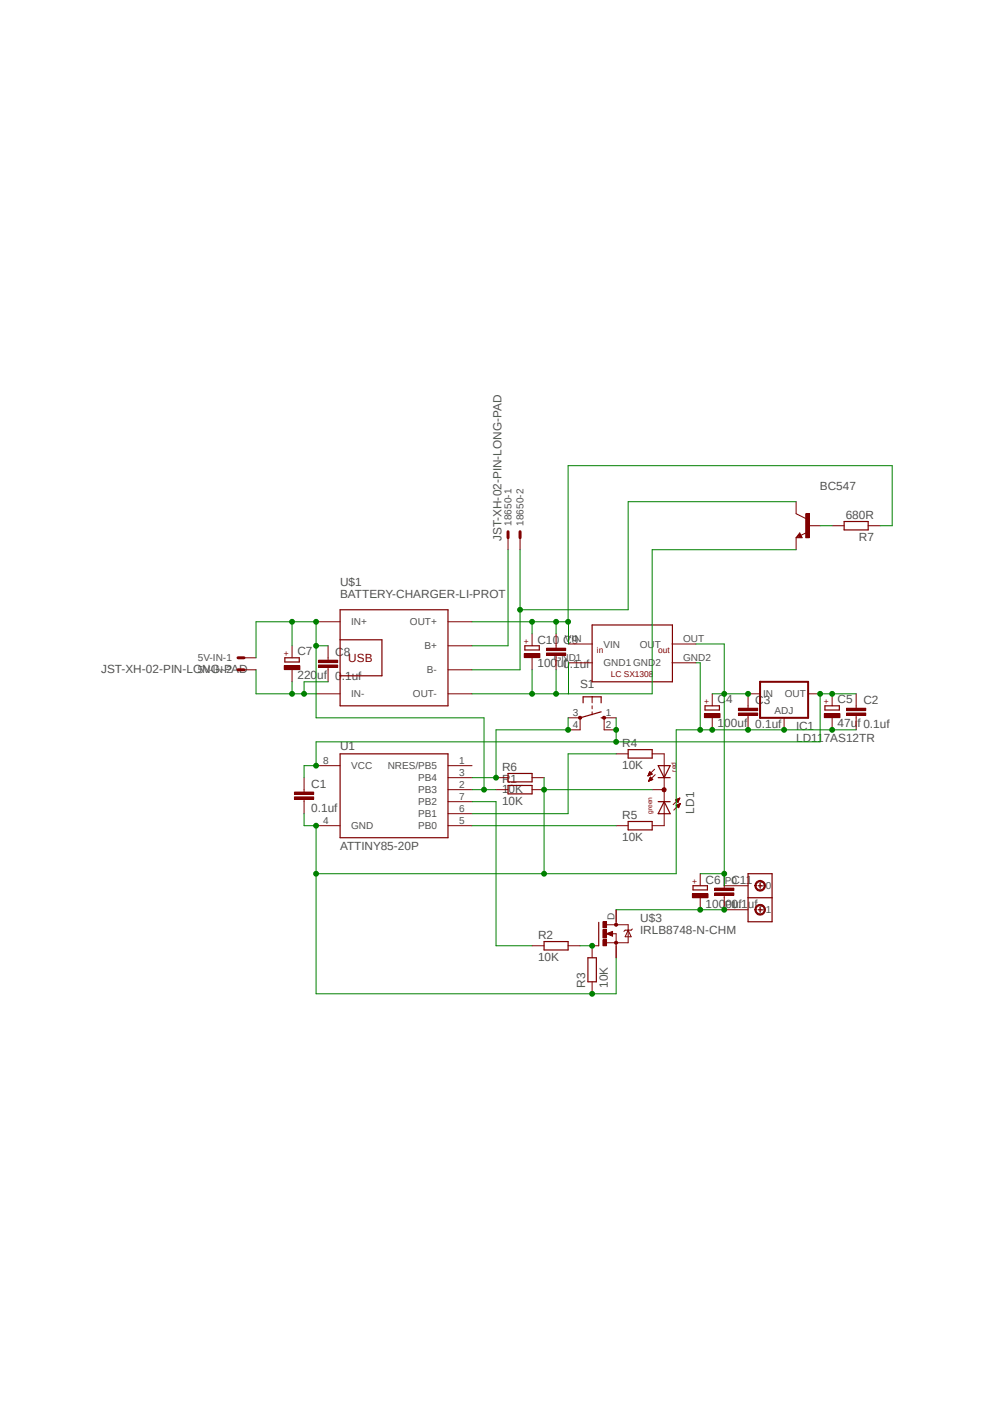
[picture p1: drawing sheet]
<svg xmlns="http://www.w3.org/2000/svg" width="210mm" height="297mm" viewBox="0 0 210 297" stroke-linecap="round" stroke-linejoin="round" font-family="sans-serif">
<path d="M20.3 82.4l170.2 132.2M190.5 82.4l-170.2 132.2" fill="none" stroke="#fff" stroke-width=".21"/>
<g fill="none" stroke="#800000" stroke-width=".21">
<path d="M107.4 113.7v2.6M110 113.7v2.6M51.6 139.1h2.5M66.8 131.5h5.1M94.7 131.5h5.1M94.7 136.6h5.1M120.2 136.2h5.1M142.1 136.2h5.1M51.6 141.7h2.5M66.8 146.8h5.1M94.7 146.8h5.1M94.7 141.7h5.1"/>
<path d="M120.2 140.2h5.1M142.1 140.2h5.1M66.8 174.7h5.1M66.8 162h5.1M94.7 174.7h5.1M94.7 172.1h5.1M94.7 169.6h5.1M94.7 167h5.1M94.7 164.5h5.1M94.7 162h5.1M104.9 167h2.5M112.5 167h2.6"/>
<path d="M128.3 195.6h4.5v3.8h-4.5M128.3 197.5l1.2-.5v1zM129.4 197.5h.9v5.1M130.3 192.4v3.2M132.8 196.8l.7 1.4h-1.3zM133.7 196.5l-.2 .3h-1.3l-.2 .2M125.2 200.1h1.4"/>
</g>
<path d="M71.9 129h22.8v20.3h-22.8zM71.9 135.3h8.9v7.7h-8.9M125.2 132.2h17v12h-17zM71.9 159.5h22.8v17.7h-22.8zM107.4 166.2h5.1v1.7h-5.1zM126.6 195.1v5" fill="none" stroke="#800000" stroke-width=".25"/>
<path d="M107.4 112.5v1.2M110 112.5v1.2M50.3 139.1h1.3M50.3 141.7h1.3" fill="none" stroke="#800000" stroke-width=".63"/>
<path d="M129.4 197.3l-.9 .2 .9 .3v-.3h-.2" fill="none" stroke="#800000" stroke-width=".34"/>
<path d="M130 199.2h.5l.1 .2-.1 .2-.2 .2-.3-.2z" fill-rule="evenodd" fill="#800000"/>
<path d="M130 199.2h.5l.1 .2-.1 .2-.2 .2-.3-.2z" fill="none" stroke="#800000" stroke-width=".21"/>
<path d="M130 195.4h.5l.1 .2-.1 .2-.2 .2-.3-.2z" fill-rule="evenodd" fill="#800000"/>
<path d="M130 195.4h.5l.1 .2-.1 .2-.2 .2-.3-.2z" fill="none" stroke="#800000" stroke-width=".21"/>
<path d="M127.5 198.8h.8v1.3h-.8z" fill-rule="evenodd" fill="#800000"/>
<path d="M127.5 198.8h.8v1.3h-.8z" fill="none" stroke="#800000" stroke-width=".21"/>
<path d="M127.5 195h.8v1.3h-.8z" fill-rule="evenodd" fill="#800000"/>
<path d="M127.5 195h.8v1.3h-.8z" fill="none" stroke="#800000" stroke-width=".21"/>
<path d="M127.5 196.6h.8v1.8h-.8z" fill-rule="evenodd" fill="#800000"/>
<path d="M127.5 196.6h.8v1.8h-.8zM130.3 192.4v2.6M153.2 187.4h5M153.2 192.4h5M112.5 200.1h2.6M120.1 200.1h2.6M125.2 200.1v2.5M125.2 207.7v2.5M130.3 200.1v2.5" fill="none" stroke="#800000" stroke-width=".21"/>
<path d="M115.1 199.2h5v1.8h-5zM158.2 184.8h5.1v10.2h-5.1zM158.2 189.9h5.1M124.3 202.6h1.8v5.1h-1.8z" fill="none" stroke="#800000" stroke-width=".25"/>
<path d="M160 186.6a1.12 1.12 0 0 1 1.7 .2 1.12 1.12 0 0 1-.7 1.6 1.12 1.12 0 0 1-1.4-1h.3a.88 .88 0 0 1 1.3-.8 .88 .88 0 0 1 .1 1.5 .88 .88 0 0 1-1.4-.4v-.3h-.3z" fill-rule="evenodd" fill="#800000"/>
<path d="M160 186.6a1.12 1.12 0 0 1 1.7 .2 1.12 1.12 0 0 1-.7 1.6 1.12 1.12 0 0 1-1.4-1h.3a.88 .88 0 0 1 1.3-.8 .88 .88 0 0 1 .1 1.5 .88 .88 0 0 1-1.4-.4v-.3h-.3z" fill="none" stroke="#800000" stroke-width=".21"/>
<path d="M160 191.6a1.12 1.12 0 0 1 1.7 .3 1.12 1.12 0 0 1-.7 1.6 1.12 1.12 0 0 1-1.4-1.1h.3a.88 .88 0 0 1 1.3-.7 .88 .88 0 0 1 .1 1.5 .88 .88 0 0 1-1.4-.4v-.4h-.3z" fill-rule="evenodd" fill="#800000"/>
<path d="M158.2 146.8h2.5M165.8 151.8v2.6M170.9 146.8h2.5M64.3 167v.6M64.3 169.1v.5M160 191.6a1.12 1.12 0 0 1 1.7 .3 1.12 1.12 0 0 1-.7 1.6 1.12 1.12 0 0 1-1.4-1.1h.3a.88 .88 0 0 1 1.3-.7 .88 .88 0 0 1 .1 1.5 .88 .88 0 0 1-1.4-.4v-.4h-.3z" fill="none" stroke="#800000" stroke-width=".21"/>
<path d="M160.3 187.4h.9M160.3 192.4h.9M160.7 186.9v.9M160.7 192v.9" fill="none" stroke="#800000" stroke-width=".25"/>
<path d="M160.7 144.2h10.2v7.6h-10.2z" fill="none" stroke="#800000" stroke-width=".42"/>
<path d="M62.3 168.6h4v.5h-4z" fill-rule="evenodd" fill="#800000"/>
<path d="M62.3 168.6h4v.5h-4z" fill="none" stroke="#800000" stroke-width=".21"/>
<path d="M62.3 167.6h4v.5h-4z" fill-rule="evenodd" fill="#800000"/>
<path d="M181.1 149.3v.5M181.1 151.3v.5M62.3 167.6h4v.5h-4zM64.3 164.5v2.5M64.3 169.6v2.5" fill="none" stroke="#800000" stroke-width=".21"/>
<path d="M179 150.8h4.1v.5h-4.1z" fill-rule="evenodd" fill="#800000"/>
<path d="M179 150.8h4.1v.5h-4.1z" fill="none" stroke="#800000" stroke-width=".21"/>
<path d="M179 149.8h4.1v.5h-4.1z" fill-rule="evenodd" fill="#800000"/>
<path d="M158.2 149.3v.5M158.2 151.3v.5M179 149.8h4.1v.5h-4.1zM181.1 146.8v2.5M181.1 151.8v2.6" fill="none" stroke="#800000" stroke-width=".21"/>
<path d="M156.2 150.8h4v.5h-4z" fill-rule="evenodd" fill="#800000"/>
<path d="M156.2 150.8h4v.5h-4z" fill="none" stroke="#800000" stroke-width=".21"/>
<path d="M156.2 149.8h4v.5h-4z" fill-rule="evenodd" fill="#800000"/>
<path d="M156.2 149.8h4v.5h-4zM158.2 146.8v2.5M158.2 151.8v2.6" fill="none" stroke="#800000" stroke-width=".21"/>
<path d="M149.1 149.3h3v.9h-3z" fill="none" stroke="#800000" stroke-width=".25"/>
<path d="M149 151h3.3v.8h-3.3z" fill-rule="evenodd" fill="#800000"/>
<path d="M149 151h3.3v.8h-3.3zM150.6 146.8v2.5M150.6 151.8v2.6" fill="none" stroke="#800000" stroke-width=".21"/>
<path d="M174.5 149.3h3v.9h-3z" fill="none" stroke="#800000" stroke-width=".25"/>
<path d="M174.3 151h3.3v.8h-3.3z" fill-rule="evenodd" fill="#800000"/>
<path d="M69.4 139.1v.6M69.4 141.2v.5M174.3 151h3.3v.8h-3.3zM176 146.8v2.5M176 151.8v2.6" fill="none" stroke="#800000" stroke-width=".21"/>
<path d="M67.4 140.7h4v.5h-4z" fill-rule="evenodd" fill="#800000"/>
<path d="M67.4 140.7h4v.5h-4z" fill="none" stroke="#800000" stroke-width=".21"/>
<path d="M67.4 139.7h4v.5h-4z" fill-rule="evenodd" fill="#800000"/>
<path d="M67.4 139.7h4v.5h-4zM69.4 136.6v2.5M117.6 136.6v.5M117.6 138.6v.5M69.4 141.7v2.5" fill="none" stroke="#800000" stroke-width=".21"/>
<path d="M115.6 138.1h4v.5h-4z" fill-rule="evenodd" fill="#800000"/>
<path d="M115.6 138.1h4v.5h-4z" fill="none" stroke="#800000" stroke-width=".21"/>
<path d="M115.6 137.1h4v.5h-4z" fill-rule="evenodd" fill="#800000"/>
<path d="M115.6 137.1h4v.5h-4zM117.6 134.1v2.5M117.6 139.1v2.6" fill="none" stroke="#800000" stroke-width=".21"/>
<path d="M60.2 139.1h3.1v.9h-3.1z" fill="none" stroke="#800000" stroke-width=".25"/>
<path d="M60.1 140.8h3.3v.8h-3.3z" fill-rule="evenodd" fill="#800000"/>
<path d="M61.8 136.6v2.5M60.1 140.8h3.3v.8h-3.3zM61.8 141.7v2.5" fill="none" stroke="#800000" stroke-width=".21"/>
<path d="M111 136.6h3v.9h-3z" fill="none" stroke="#800000" stroke-width=".25"/>
<path d="M110.9 138.3h3.3v.8h-3.3z" fill-rule="evenodd" fill="#800000"/>
<path d="M110.9 138.3h3.3v.8h-3.3zM112.5 134.1v2.5M112.5 139.1v2.6M138.4 162.7l-1.4 1.4M138.6 163.9l-1.4 1.4M140.5 162v10.1M143.8 168.8l-1.4 1.4M143.9 170l-1.4 1.4" fill="none" stroke="#800000" stroke-width=".21"/>
<path d="M139.2 162h2.5l-1.2 2.5zM139.2 164.5h2.5M139.2 169.6h2.5M140.5 169.6l1.2 2.5h-2.5z" fill="none" stroke="#800000" stroke-width=".25"/>
<path d="M140.1 166.8l.4-.2 .3 .2 .1 .2-.1 .4-.3 .1-.4-.1-.1-.4h.5h-.5z" fill-rule="evenodd" fill="#800000"/>
<g fill="none" stroke="#800000" stroke-width=".21">
<path d="M122.7 151.8v2.6M125.2 147.4v1.3M125.2 149.3v.6M125.2 150.6v.6M127.8 151.8v2.6M130.3 159.5h2.5M137.9 159.5h2.6v2.5M104.9 164.5h2.5M112.5 164.5h2.6M130.3 174.7h2.5M137 164.1h.1M137.1 164h.2"/>
<path d="M137.1 164h.4M137.2 163.9h.5M137.2 165.3h.1M137.2 163.7h.7M137.2 163.7h.6M137.2 165.2h.2M137.2 163.6h.5M137.2 165.1h.4M137.3 163.5h.3M137.3 165h.5M137.3 164.9h.7M137.3 163.4h.2"/>
<path d="M137.3 164.8h.7M137.4 163.3h.1M137.4 164.7h.5M137.4 164.6h.4M137.5 164.5h.2M137.5 164.5h.1M137.5 164.4l.5 .5-.8 .4zM137.9 167h2.6M137.9 163.7l-.5-.5-.4 .9M137.9 163.7l-.9 .4M140.1 166.8l.4-.2 .3 .2 .1 .2-.1 .4-.3 .1-.4-.1-.1-.4h.5h-.5zM140.5 172.1v2.6h-2.6"/>
<path d="M142.9 169.2l.9-.4-.4 .9zM142.9 169.2h.7M143 169.2h.6M143 169.4h.5M143 170.3l.9-.3-.4 .9zM143 170.4h.7M143 170.3h.7M143.1 169.5h.4M143.1 170.5h.5M143.2 169.5h.3M143.2 169.1h.4M143.2 170.6h.4"/>
<path d="M143.3 169.6h.1M143.3 170.3h.5M143.3 170.7h.3M143.3 169.7h.1M143.4 169h.3M143.4 170.8h.2M143.5 170.1h.3M143.5 170.9h.1M143.6 168.9h.1M143.7 170.1h.1"/>
</g>
<path d="M123.3 148.7v-1.3h3.8v1.3M127.1 151.8h.7M127.1 150.6l-4.4 1.2M132.8 158.6h5.1v1.8h-5.1zM107.4 163.6h5.1v1.8h-5.1zM132.8 173.8h5.1v1.8h-5.1z" fill="none" stroke="#800000" stroke-width=".25"/>
<path d="M122.4 151.6h.5l.1 .2-.1 .3h-.5z" fill-rule="evenodd" fill="#800000"/>
<path d="M122.4 151.6h.5l.1 .2-.1 .3h-.5z" fill="none" stroke="#800000" stroke-width=".21"/>
<path d="M127.5 151.6h.5l.1 .2-.1 .3h-.5z" fill-rule="evenodd" fill="#800000"/>
<path d="M120.1 151.8h2.6M120.1 154.4h2.6M127.5 151.6h.5l.1 .2-.1 .3h-.5zM127.8 151.8h2.5M127.8 154.4h2.5M153.2 187.4v.5M153.2 189.4v.5" fill="none" stroke="#800000" stroke-width=".21"/>
<path d="M151.1 188.9h4.1v.5h-4.1z" fill-rule="evenodd" fill="#800000"/>
<path d="M151.1 188.9h4.1v.5h-4.1z" fill="none" stroke="#800000" stroke-width=".21"/>
<path d="M151.1 187.9h4.1v.5h-4.1z" fill-rule="evenodd" fill="#800000"/>
<path d="M151.1 187.9h4.1v.5h-4.1zM153.2 184.8v2.6M153.2 189.9v2.5" fill="none" stroke="#800000" stroke-width=".21"/>
<path d="M146.6 187.4h3v.9h-3z" fill="none" stroke="#800000" stroke-width=".25"/>
<path d="M146.4 189.1h3.3v.8h-3.3z" fill-rule="evenodd" fill="#800000"/>
<path d="M168.4 108.7l2 1M169.1 112.7l.5 1h-1.2zM170.6 112.6l-1.2 .6M146.4 189.1h3.3v.8h-3.3zM148.1 184.8v2.6M148.1 189.9v2.5" fill="none" stroke="#800000" stroke-width=".21"/>
<path d="M169.1 113.2l-.1 .3h.4l-.3-.5-.5 .6h.8" fill="none" stroke="#800000" stroke-width=".25"/>
<path d="M170.4 108.7h.8v5h-.8z" fill-rule="evenodd" fill="#800000"/>
<path d="M168.4 106.1v2.6M168.4 113.7v2.6M170.4 108.7h.8v5h-.8zM170.9 111.2h2.5M176 111.2h2.5M183.6 111.2h2.5" fill="none" stroke="#800000" stroke-width=".21"/>
<path d="M178.5 110.3h5.1v1.8h-5.1z" fill="none" stroke="#800000" stroke-width=".25"/>
<path d="M107.4 116.3v20.3h-7.6M66.8 136.6v-5.1h-12.7v7.6" fill="none" stroke="#008000" stroke-width=".21"/>
<circle cx="66.8" cy="131.5" r=".51" fill="#008000"/>
<g fill="none" stroke="#008000" stroke-width=".21">
<path d="M66.8 136.6v15.2h35.6v15.2M99.8 167h5.1"/>
<circle cx="66.8" cy="131.5" r=".51"/>
</g>
<circle cx="102.4" cy="167" r=".51" fill="#008000"/>
<g fill="none" stroke="#008000" stroke-width=".21">
<path d="M61.8 131.5v5.1"/>
<circle cx="102.4" cy="167" r=".51"/>
</g>
<circle cx="61.8" cy="131.5" r=".51" fill="#008000"/>
<g fill="none" stroke="#008000" stroke-width=".21">
<path d="M66.8 136.6h2.6"/>
<circle cx="61.8" cy="131.5" r=".51"/>
</g>
<circle cx="66.8" cy="136.6" r=".51" fill="#008000"/>
<g fill="none" stroke="#008000" stroke-width=".21">
<path d="M54.1 141.7v5.1h12.7M61.8 144.2v2.6"/>
<circle cx="66.8" cy="136.6" r=".51"/>
</g>
<circle cx="61.8" cy="146.8" r=".51" fill="#008000"/>
<g fill="none" stroke="#008000" stroke-width=".21">
<path d="M69.4 144.2h-5.1v2.6"/>
<circle cx="61.8" cy="146.8" r=".51"/>
</g>
<circle cx="64.3" cy="146.8" r=".51" fill="#008000"/>
<g fill="none" stroke="#008000" stroke-width=".21">
<path d="M99.8 131.5h20.4v4.7M112.5 131.5v2.6"/>
<circle cx="64.3" cy="146.8" r=".51"/>
</g>
<circle cx="112.5" cy="131.5" r=".51" fill="#008000"/>
<g fill="none" stroke="#008000" stroke-width=".21">
<path d="M117.6 131.5v2.6"/>
<circle cx="112.5" cy="131.5" r=".51"/>
</g>
<circle cx="117.6" cy="131.5" r=".51" fill="#008000"/>
<g fill="none" stroke="#008000" stroke-width=".21">
<path d="M186.1 111.2h2.6v-12.7h-68.6v33"/>
<circle cx="117.6" cy="131.5" r=".51"/>
</g>
<circle cx="120.1" cy="131.5" r=".51" fill="#008000"/>
<g fill="none" stroke="#008000" stroke-width=".21">
<path d="M122.7 200.1h2.5"/>
<circle cx="120.1" cy="131.5" r=".51"/>
</g>
<circle cx="125.2" cy="200.1" r=".51" fill="#008000"/>
<g fill="none" stroke="#008000" stroke-width=".21">
<path d="M66.8 174.7v10.1h76.2M99.8 169.6h5.1v30.5h7.6M115.1 167v17.8"/>
<circle cx="125.2" cy="200.1" r=".51"/>
</g>
<circle cx="115.1" cy="184.8" r=".51" fill="#008000"/>
<g fill="none" stroke="#008000" stroke-width=".21">
<path d="M64.3 174.7h2.5"/>
<circle cx="115.1" cy="184.8" r=".51"/>
</g>
<circle cx="66.8" cy="174.7" r=".51" fill="#008000"/>
<g fill="none" stroke="#008000" stroke-width=".21">
<path d="M64.3 172.1v2.6M115.1 167h22.8"/>
<circle cx="66.8" cy="174.7" r=".51"/>
</g>
<circle cx="115.1" cy="167" r=".51" fill="#008000"/>
<g fill="none" stroke="#008000" stroke-width=".21">
<path d="M147.2 140.2h.9v14.2M115.1 164.5v2.5"/>
<circle cx="115.1" cy="167" r=".51"/>
</g>
<circle cx="165.8" cy="154.4" r=".51" fill="#008000"/>
<g fill="none" stroke="#008000" stroke-width=".21">
<path d="M176 154.4h5.1"/>
<circle cx="165.8" cy="154.4" r=".51"/>
</g>
<circle cx="176" cy="154.4" r=".51" fill="#008000"/>
<g fill="none" stroke="#008000" stroke-width=".21">
<path d="M158.2 154.4h17.8"/>
<circle cx="176" cy="154.4" r=".51"/>
</g>
<circle cx="158.2" cy="154.4" r=".51" fill="#008000"/>
<g fill="none" stroke="#008000" stroke-width=".21">
<path d="M150.6 154.4h7.6"/>
<circle cx="158.2" cy="154.4" r=".51"/>
</g>
<circle cx="150.6" cy="154.4" r=".51" fill="#008000"/>
<g fill="none" stroke="#008000" stroke-width=".21">
<path d="M150.6 154.4h-7.6v30.4"/>
<circle cx="150.6" cy="154.4" r=".51"/>
</g>
<circle cx="148.1" cy="154.4" r=".51" fill="#008000"/>
<g fill="none" stroke="#008000" stroke-width=".21">
<path d="M130.3 202.6v7.6h-5.1"/>
<circle cx="148.1" cy="154.4" r=".51"/>
</g>
<circle cx="125.2" cy="210.2" r=".51" fill="#008000"/>
<g fill="none" stroke="#008000" stroke-width=".21">
<path d="M66.8 184.8v25.4h58.4"/>
<circle cx="125.2" cy="210.2" r=".51"/>
</g>
<circle cx="66.8" cy="184.8" r=".51" fill="#008000"/>
<g fill="none" stroke="#008000" stroke-width=".21">
<path d="M148.1 192.4h5.1"/>
<circle cx="66.8" cy="184.8" r=".51"/>
</g>
<circle cx="153.2" cy="192.4" r=".51" fill="#008000"/>
<g fill="none" stroke="#008000" stroke-width=".21">
<path d="M130.3 192.4h17.8"/>
<circle cx="153.2" cy="192.4" r=".51"/>
</g>
<circle cx="148.1" cy="192.4" r=".51" fill="#008000"/>
<g fill="none" stroke="#008000" stroke-width=".21">
<path d="M147.2 136.2h6v51.2M153.2 146.8h5"/>
<circle cx="148.1" cy="192.4" r=".51"/>
</g>
<circle cx="153.2" cy="146.8" r=".51" fill="#008000"/>
<circle cx="153.2" cy="146.8" r=".51" fill="none" stroke="#008000" stroke-width=".21"/>
<circle cx="158.2" cy="146.8" r=".51" fill="#008000"/>
<g fill="none" stroke="#008000" stroke-width=".21">
<path d="M150.6 146.8h2.6M148.1 184.8h5.1"/>
<circle cx="158.2" cy="146.8" r=".51"/>
</g>
<circle cx="153.2" cy="184.8" r=".51" fill="#008000"/>
<g fill="none" stroke="#008000" stroke-width=".21">
<path d="M120.1 151.8v2.6h-15.2M130.3 159.5h-10.2v12.6h-20.3M99.8 174.7h30.5"/>
<circle cx="153.2" cy="184.8" r=".51"/>
</g>
<circle cx="120.1" cy="154.4" r=".51" fill="#008000"/>
<g fill="none" stroke="#008000" stroke-width=".21">
<path d="M104.9 154.4v10.1h-5.1"/>
<circle cx="120.1" cy="154.4" r=".51"/>
</g>
<circle cx="104.9" cy="164.5" r=".51" fill="#008000"/>
<g fill="none" stroke="#008000" stroke-width=".21">
<path d="M130.3 151.8v2.6M173.4 146.8v10.1h-106.6v5.1h-2.5v2.5"/>
<circle cx="104.9" cy="164.5" r=".51"/>
</g>
<circle cx="66.8" cy="162" r=".51" fill="#008000"/>
<g fill="none" stroke="#008000" stroke-width=".21">
<path d="M176 146.8h5.1"/>
<circle cx="66.8" cy="162" r=".51"/>
</g>
<circle cx="173.4" cy="146.8" r=".51" fill="#008000"/>
<g fill="none" stroke="#008000" stroke-width=".21">
<path d="M173.4 146.8h2.6"/>
<circle cx="173.4" cy="146.8" r=".51"/>
</g>
<circle cx="176" cy="146.8" r=".51" fill="#008000"/>
<g fill="none" stroke="#008000" stroke-width=".21">
<path d="M130.3 154.4v2.5"/>
<circle cx="176" cy="146.8" r=".51"/>
</g>
<circle cx="130.3" cy="154.4" r=".51" fill="#008000"/>
<circle cx="130.3" cy="154.4" r=".51" fill="none" stroke="#008000" stroke-width=".21"/>
<circle cx="130.3" cy="156.9" r=".51" fill="#008000"/>
<g fill="none" stroke="#008000" stroke-width=".21">
<path d="M110 116.3v25.4h-10.2M168.4 106.1h-35.6v22.9h-22.8"/>
<circle cx="130.3" cy="156.9" r=".51"/>
</g>
<circle cx="110" cy="129" r=".51" fill="#008000"/>
<g fill="none" stroke="#008000" stroke-width=".21">
<path d="M168.4 116.3h-30.5v30.5M112.5 141.7v5.1M120.2 140.2v6.6h-20.4"/>
<circle cx="110" cy="129" r=".51"/>
</g>
<circle cx="112.5" cy="146.8" r=".51" fill="#008000"/>
<g fill="none" stroke="#008000" stroke-width=".21">
<path d="M117.6 141.7v5.1"/>
<circle cx="112.5" cy="146.8" r=".51"/>
</g>
<circle cx="117.6" cy="146.8" r=".51" fill="#008000"/>
<g fill="none" stroke="#008000" stroke-width=".21">
<path d="M173.4 111.2h2.6M120.2 146.8h17.7"/>
<circle cx="117.6" cy="146.8" r=".51"/>
</g>
<g font-size="2.5" fill="#505050">
<text x="173.4" y="103.6">BC547</text>
<text x="178.9" y="109.7">680R</text>
<text x="106" y="114.5" transform="rotate(-90 106 114.5)">JST-XH-02-PIN-LONG-PAD</text>
<text x="181.7" y="114.5">R7</text>
<text x="71.9" y="123.9">U$1</text>
<text x="71.9" y="126.4">BATTERY-CHARGER-LI-PROT</text>
<text x="113.7" y="136.1">C10</text>
<text x="119.1" y="136.2">C9</text>
<text x="21.4" y="142.3">JST-XH-02-PIN-LONG-PAD</text>
<text x="62.9" y="143.7">220uf</text>
<text x="62.9" y="138.6">C7</text>
<text x="70.9" y="143.8">0.1uf</text>
<text x="70.9" y="138.8">C8</text>
<text x="113.7" y="141.2">100uf0.1uf</text>
<text x="122.7" y="145.5">S1</text>
<text x="151.8" y="148.8">C4</text>
<text x="159.7" y="148.9">C3</text>
<text x="177.1" y="148.8">C5</text>
<text x="182.6" y="148.9">C2</text>
<text x="151.8" y="153.9">100uf</text>
<text x="159.7" y="154">0.1uf</text>
<text x="168.4" y="154.4">IC1</text>
<text x="177.1" y="153.9">47uf 0.1uf</text>
<text x="71.9" y="158.7">U1</text>
<text x="131.6" y="157.9">R4</text>
<text x="168.4" y="156.9">LD117AS12TR</text>
<text x="65.8" y="166.7">C1</text>
<text x="106.2" y="167.8">10K</text>
<text x="106.2" y="165.6">R1</text>
<text x="106.2" y="163">R6</text>
<text x="131.6" y="162.7">10K</text>
<text x="65.8" y="171.7">0.1uf</text>
<text x="106.2" y="170.3">10K</text>
<text x="131.6" y="173.2">R5</text>
<text x="146.8" y="172.1" transform="rotate(-90 146.8 172.1)">LD1</text>
<text x="71.9" y="179.7">ATTINY85-20P</text>
<text x="131.6" y="178">10K</text>
<text x="149.2" y="192">1000uf</text>
<text x="149.2" y="186.9">C6</text>
<text x="154.7" y="187">C11</text>
<text x="135.4" y="197.5">IRLB8748-N-CHM</text>
<text x="135.4" y="195">U$3</text>
<text x="154.7" y="192.1">0.1uf</text>
<text x="113.8" y="203.4">10K</text>
<text x="113.8" y="198.6">R2</text>
<text x="123.7" y="209" transform="rotate(-90 123.7 209)">R3</text>
<text x="128.5" y="209" transform="rotate(-90 128.5 209)">10K</text>
</g>
<text font-size="2.5" fill="#800000" x="73.7" y="140">USB</text>
<g font-size="2.1" fill="#505050">
<text x="108.2" y="111.2" transform="rotate(-90 108.2 111.2)">18650-1</text>
<text x="110.7" y="111.2" transform="rotate(-90 110.7 111.2)">18650-2</text>
<text x="74.3" y="132.3">IN+</text>
<text x="86.7" y="132.3">OUT+</text>
<text x="89.8" y="137.4">B+</text>
<text x="119.5" y="135.9">VIN</text>
<text x="127.6" y="137">VIN</text>
<text x="135.3" y="137">OUT</text>
<text x="144.5" y="135.9">OUT</text>
<text x="41.9" y="142.5">5V-IN-2</text>
<text x="41.9" y="139.9">5V-IN-1</text>
<text x="90.3" y="142.5">B-</text>
<text x="117.1" y="139.9">GND1</text>
<text x="127.6" y="141">GND1 GND2</text>
<text x="144.5" y="139.9">GND2</text>
<text x="74.3" y="147.5">IN-</text>
<text x="87.3" y="147.5">OUT-</text>
<text x="161.4" y="147.4">IN</text>
<text x="165.9" y="147.4">OUT</text>
<text x="121.2" y="151.5">3</text>
<text x="121.2" y="154">4</text>
<text x="128.1" y="151.5">1</text>
<text x="128.1" y="154">2</text>
<text x="163.8" y="151.1">ADJ</text>
<text x="68.4" y="161.6">8</text>
<text x="97.1" y="161.6">1</text>
<text x="74.3" y="162.7">VCC</text>
<text x="82" y="162.8">NRES/PB5</text>
<text x="88.4" y="167.8">PB3</text>
<text x="88.4" y="165.3">PB4</text>
<text x="97.1" y="166.7">2</text>
<text x="97.1" y="164.2">3</text>
<text x="88.4" y="172.9">PB1</text>
<text x="88.4" y="170.3">PB2</text>
<text x="97.1" y="171.8">6</text>
<text x="97.1" y="169.2">7</text>
<text x="68.4" y="174.3">4</text>
<text x="74.3" y="175.4">GND</text>
<text x="88.4" y="175.4">PB0</text>
<text x="97.1" y="174.3">5</text>
<text x="153.3" y="187">P0</text>
<text x="160.6" y="188.1">P0</text>
<text x="129.9" y="194.6" transform="rotate(-90 129.9 194.6)">D</text>
<text x="153.3" y="192.1">P1</text>
<text x="160.6" y="193.2">P1</text>
</g>
<g font-size="1.8" fill="#800000">
<text x="111.9" y="136.2" transform="rotate(-90 111.9 136.2)">+</text>
<text x="61.2" y="138.7" transform="rotate(-90 61.2 138.7)">+</text>
<text x="126.2" y="138.2">in</text>
<text x="129.2" y="143.2">LC SX1308</text>
<text x="139.2" y="138.2">out</text>
<text x="150" y="148.9" transform="rotate(-90 150 148.9)">+</text>
<text x="175.4" y="148.9" transform="rotate(-90 175.4 148.9)">+</text>
<text x="147.5" y="187" transform="rotate(-90 147.5 187)">+</text>
</g>
<g font-size="1.4" fill="#800000">
<text x="143" y="163.2" transform="rotate(-90 143 163.2)">red</text>
<text x="137.9" y="172.1" transform="rotate(-90 137.9 172.1)">green</text>
</g>
</svg>
